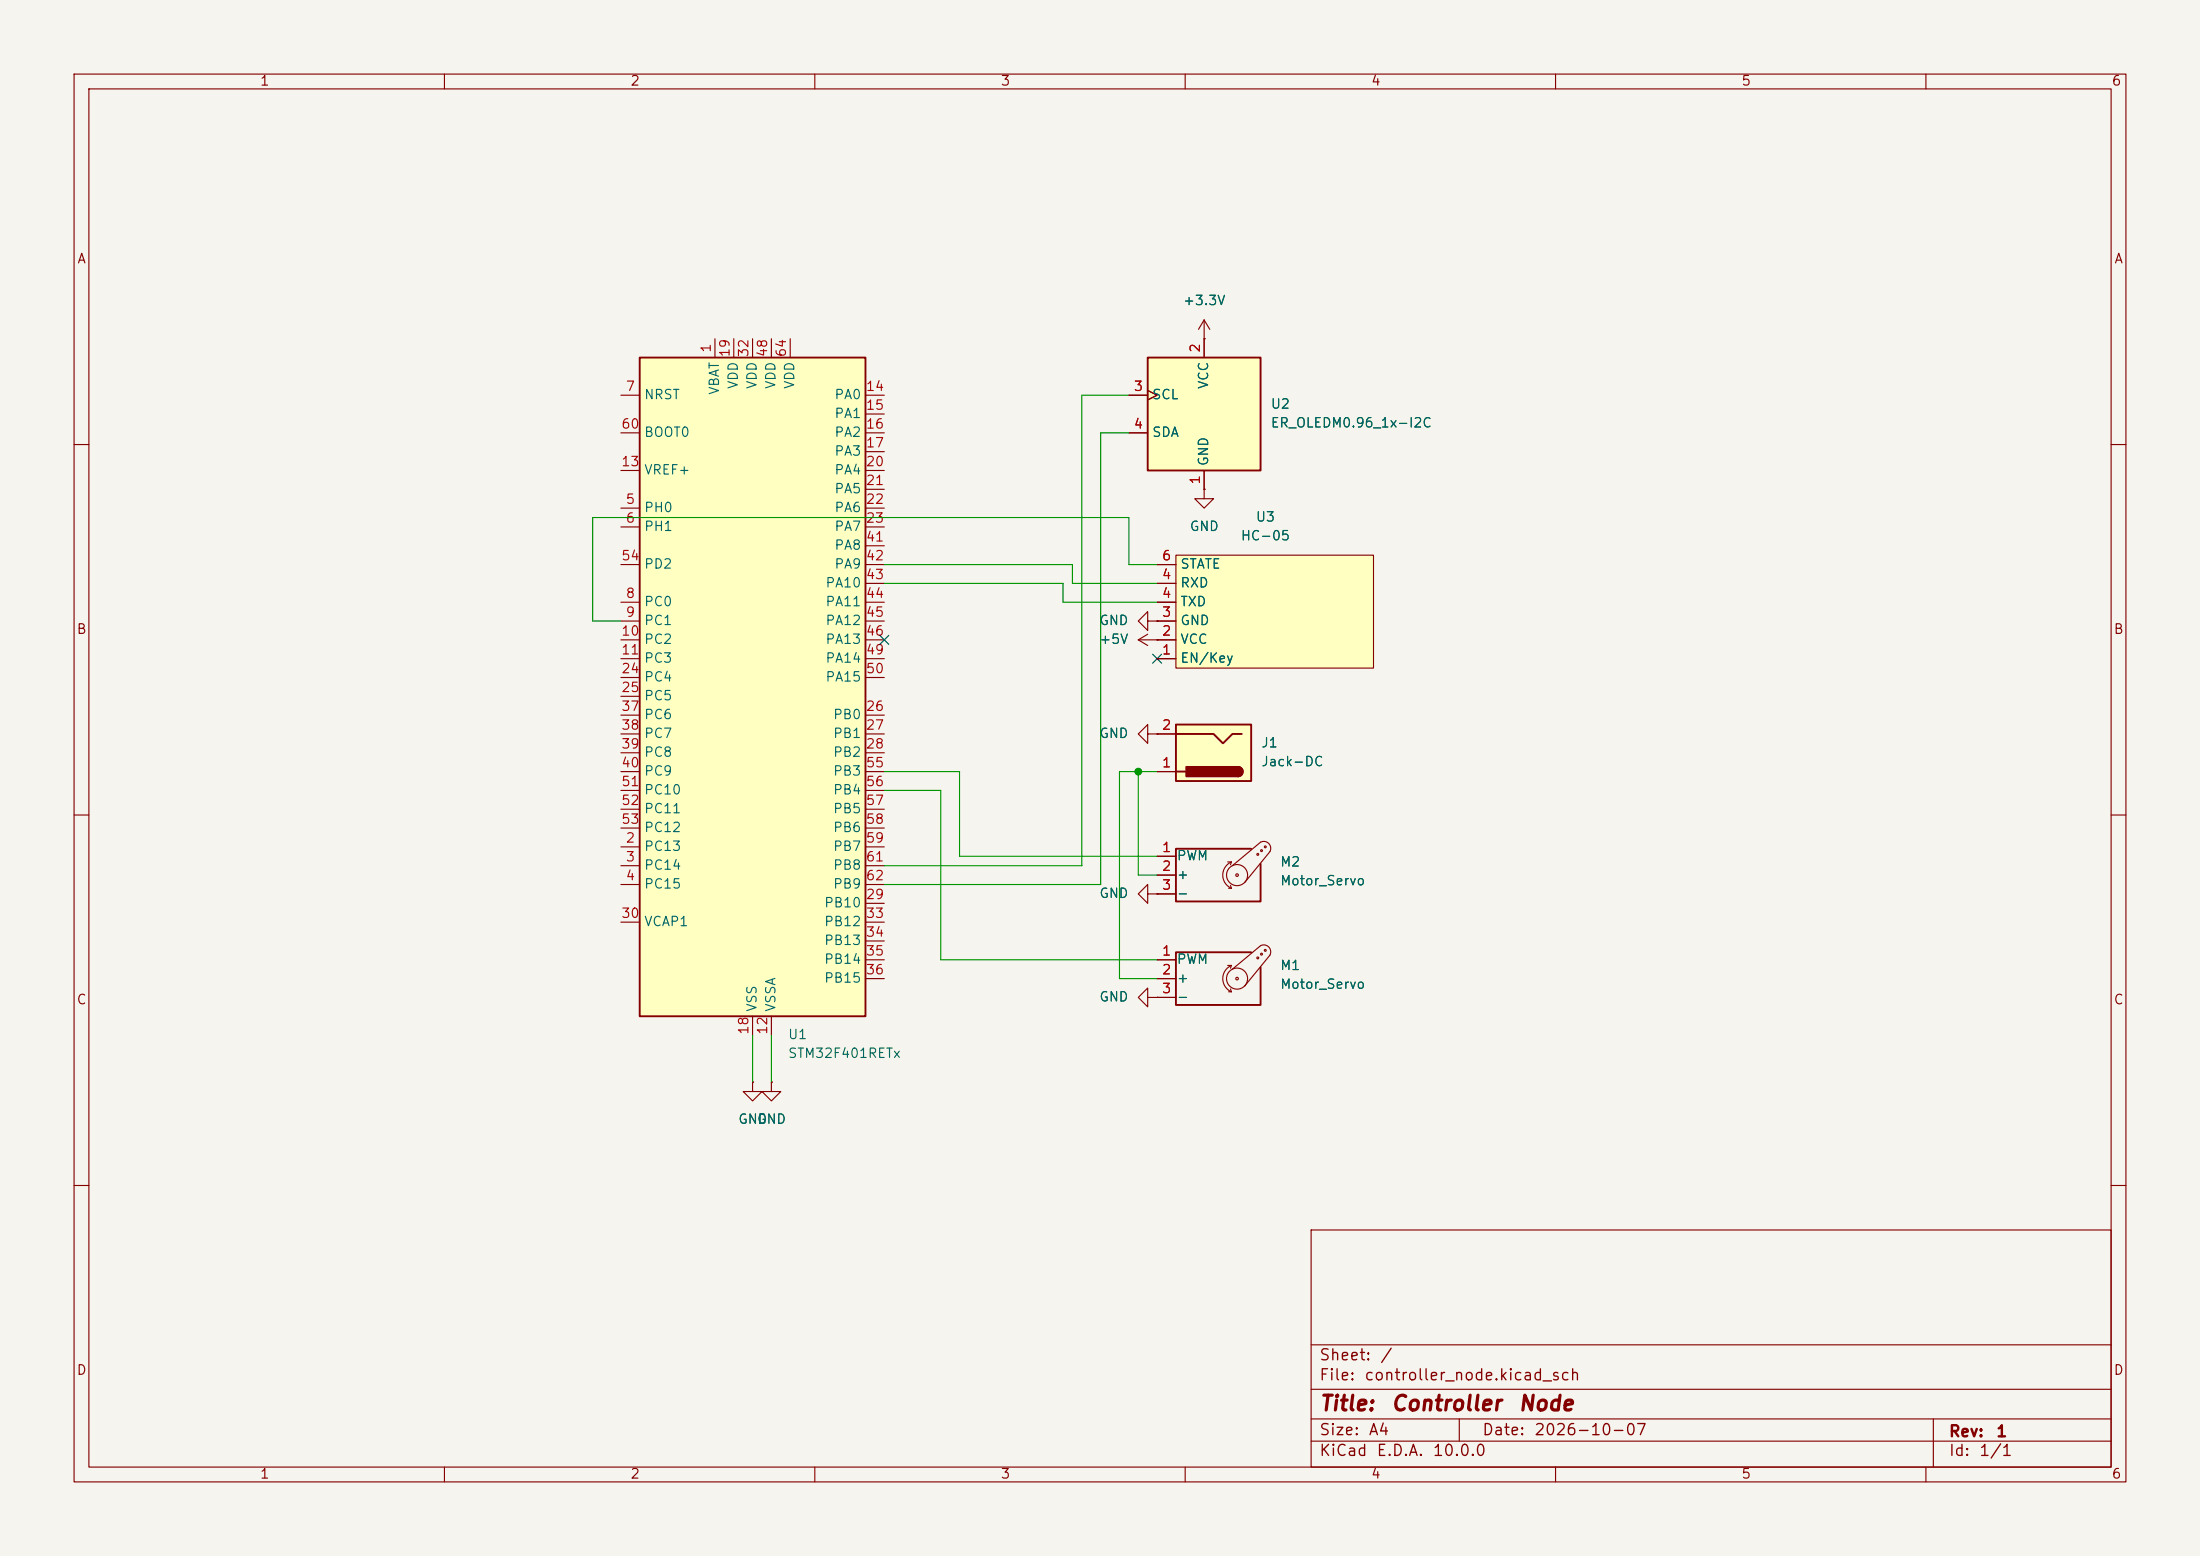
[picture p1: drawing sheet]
<svg xmlns="http://www.w3.org/2000/svg" width="297mm" height="210mm" viewBox="0 0 297 210" stroke-linecap="round" stroke-linejoin="round" font-family="sans-serif">
<path d="M0 0h297v210h-297z" fill="#f5f4ef" stroke="#f5f4ef" stroke-width=".14"/>
<g fill="none" stroke="#840000" stroke-width=".15">
<path d="M10 10h277v190h-277zM12 12h273v186h-273zM60 10v2M110 10v2M160 10v2M210 10v2M260 10v2M10 60h2M285 60h2M154.9 99.1v-1.3l-1.2 1.3 1.2 1.2v-1.2h1.3M156.2 99.1h.1M10 110h2"/>
<path d="M156.2 115.6h2.5M156.2 118.1h2.5M165.7 116.3h.5M165.9 119.9h.3M166.1 119.5l.1 .4M166.2 116.3a1.94 1.94 0 0 0-1.1 1.8 1.94 1.94 0 0 0 1.1 1.8M166.2 116.3l-.1 .4M166.4 116.8l3.8-3.1a.94 .94 0 0 1 1.1 .1 .94 .94 0 0 1 .1 1.1l-3.4 4.2M285 110h2M154.9 134.6v-1.2l-1.2 1.2 1.2 1.3v-1.3h1.3M156.2 134.6h.1M156.2 120.7h2.5"/>
<path d="M10 160h2M177 166h108v32h-108zM285 160h2M60 198v2M110 198v2M160 198v2M177 194.5h108M177 191.5h108M177 187.5h108M177 181.5h108M197 191.5v3M210 198v2"/>
<path d="M260 198v2M261 191.5v6.5"/>
<circle cx="167" cy="118.1" r=".18"/>
<circle cx="167" cy="118.1" r="1.42"/>
<circle cx="169.8" cy="115.3" r=".13"/>
<circle cx="170.3" cy="114.8" r=".13"/>
<circle cx="170.8" cy="114.3" r=".13"/>
</g>
<path d="M168.9 114.6h-10.2v7.1h11.5v-5.1" fill="none" stroke="#840000" stroke-width=".25"/>
<path d="M158.7 97.8h10.2v7.6h-10.2z" fill="#ffffc2"/>
<path d="M158.7 97.8h10.2v7.6h-10.2zM158.7 99.1h5.1l1.3 1.2 1.3-1.2h1.2M158.7 104.1h1.3M167.1 103.5a.64 .64 0 0 1 .7 .6 .64 .64 0 0 1-.7 .7" fill="none" stroke="#840000" stroke-width=".25"/>
<g fill="#840000" stroke="#840000" stroke-width=".25">
<path d="M167.1 103.5a.64 .64 0 0 1 .7 .6 .64 .64 0 0 1-.7 .7z"/>
<path d="M160.1 103.5h7v1.3h-7z"/>
</g>
<path d="M156.2 99.1h2.5M156.2 104.1h2.5" fill="none" stroke="#840000" stroke-width=".15"/>
<path d="M154.9 48.3h15.3v15.2h-15.3z" fill="#ffffc2"/>
<path d="M154.9 48.3h15.3v15.2h-15.3z" fill="none" stroke="#840000" stroke-width=".25"/>
<path d="M152.4 53.3h2.5M152.4 58.4h2.5M154.9 52.7l1.3 .6-1.3 .7M162.6 45.7v2.6M162.6 66v1.3h1.2l-1.2 1.3-1.3-1.3h1.3M162.6 66h.1M162.6 63.5v2.5" fill="none" stroke="#840000" stroke-width=".15"/>
<path d="M158.7 74.9h26.7v15.3h-26.7z" fill="#ffffc2"/>
<g fill="none" stroke="#840000" stroke-width=".15">
<path d="M162.6 45.7h.1M162.6 43.2l-.8 1.3M162.6 43.2l.7 1.3M162.6 43.2v2.5M156.2 78.7h2.5M156.2 76.2h2.5M158.7 74.9h26.7v15.3h-26.7zM153.7 86.4h5M153.7 86.4l1.2 .7M154.9 83.8v-1.2l-1.2 1.2 1.2 1.3v-1.3h1.3M154.9 85.6l-1.2 .8M156.2 83.8h.1"/>
<path d="M156.2 86.4h.1M156.2 88.9h2.5M156.2 83.8h2.5M156.2 81.3h2.5M101.6 146.1v1.2h1.3l-1.3 1.3-1.3-1.3h1.3M101.6 146.1h.1"/>
</g>
<path d="M86.4 48.3h30.4v88.9h-30.4z" fill="#ffffc2"/>
<path d="M86.4 48.3h30.4v88.9h-30.4zM168.9 128.5h-10.2v7.1h11.5v-5" fill="none" stroke="#840000" stroke-width=".25"/>
<g fill="none" stroke="#840000" stroke-width=".15">
<path d="M83.8 53.3h2.6M83.8 58.4h2.6M96.5 45.7v2.6M99.1 45.7v2.6M101.6 45.7v2.6M104.1 45.7v2.6M106.7 45.7v2.6M116.8 53.3h2.6M116.8 55.9h2.6M116.8 58.4h2.6M152.4 53.3h2.5M152.4 58.4h2.5"/>
<path d="M154.9 52.7l1.3 .6-1.3 .7M162.6 45.7h.1M162.6 45.7v2.6M83.8 68.6h2.6M83.8 71.1h2.6M83.8 63.5h2.6M83.8 76.2h2.6M116.8 68.6h2.6M116.8 71.1h2.6M116.8 63.5h2.6M116.8 61h2.6M116.8 66h2.6"/>
<path d="M116.8 73.7h2.6M116.8 76.2h2.6M116.8 78.7h2.6M156.2 76.2h2.5M156.2 78.7h2.5M162.6 66h.1M162.6 63.5v2.5M83.8 81.3h2.6M83.8 83.8h2.6M83.8 86.4h2.6M83.8 88.9h2.6M83.8 91.4h2.6"/>
<path d="M83.8 94h2.6M83.8 96.5h2.6M83.8 99.1h2.6M116.8 81.3h2.6M116.8 83.8h2.6M116.8 86.4h2.6M116.8 88.9h2.6M116.8 91.4h2.6M116.8 96.5h2.6M116.8 99.1h2.6M156.2 86.4h.1M156.2 83.8h.1"/>
<path d="M156.2 99.1h.1M156.2 81.3h2.5M156.2 83.8h2.5M156.2 86.4h2.5M156.2 88.9h2.5M156.2 99.1h2.5M83.8 114.3h2.6M83.8 116.8h2.6M83.8 119.4h2.6M83.8 101.6h2.6M83.8 104.1h2.6M83.8 106.7h2.6"/>
<path d="M83.8 109.2h2.6M83.8 111.8h2.6M116.8 114.3h2.6M116.8 116.8h2.6M116.8 119.4h2.6M116.8 101.6h2.6M116.8 104.1h2.6M116.8 106.7h2.6M116.8 109.2h2.6M116.8 111.8h2.6M156.2 104.1h2.5M156.2 115.6h2.5"/>
<path d="M156.2 118.1h2.5M83.8 124.5h2.6M101.6 137.2v2.5M104.1 137.2v2.5M116.8 121.9h2.6M116.8 124.5h2.6M116.8 127h2.6M116.8 129.5h2.6M116.8 132.1h2.6M154.9 120.7v-1.3l-1.2 1.3 1.2 1.2v-1.2h1.3M156.2 120.7h.1M156.2 134.6h.1"/>
<path d="M156.2 129.5h2.5M156.2 132.1h2.5M156.2 134.6h2.5M156.2 120.7h2.5M165.7 130.3h.5M165.9 133.9h.3M166.1 133.5l.1 .4M166.2 130.3a1.94 1.94 0 0 0-1.1 1.8 1.94 1.94 0 0 0 1.1 1.8M166.2 130.3l-.1 .4M166.4 130.8l3.8-3.2a.94 .94 0 0 1 1.1 .2 .94 .94 0 0 1 .1 1.1l-3.4 4.2M101.6 146.1h.1M104.1 146.1v1.2h1.3l-1.3 1.3-1.2-1.3h1.2"/>
<path d="M104.1 146.1h.1"/>
<circle cx="167" cy="132.1" r=".18"/>
<circle cx="167" cy="132.1" r="1.42"/>
<circle cx="169.8" cy="129.3" r=".13"/>
<circle cx="170.3" cy="128.8" r=".13"/>
<circle cx="170.8" cy="128.3" r=".13"/>
</g>
<path d="M152.4 53.3h-6.4v63.5h-26.6M152.4 58.4h-3.8v61h-29.2M119.4 78.7h24.1v2.6h12.7M119.4 76.2h25.4v2.5h11.4M156.2 76.2h-3.8v-6.3h-72.4v13.9h3.8M119.4 106.7h7.6v22.8h29.2M119.4 104.1h10.1v11.5h26.7M153.7 104.1v14h2.5M156.2 104.1h-5.1v28h5.1M101.6 139.7v6.4M104.1 139.7v6.4" fill="none" stroke="#009600" stroke-width=".15"/>
<path d="M118.8 85.8l1.2 1.2M120 85.8l-1.2 1.2M155.6 88.3l1.2 1.2M156.8 88.3l-1.2 1.2" fill="none" stroke="#000084" stroke-width=".15"/>
<circle cx="153.7" cy="104.1" r=".46" fill="#009600" stroke="#009600" stroke-width=".14"/>
<g font-size="2" fill="#840000">
<text x="178" y="190.9">Title:</text>
<text x="187.7" y="190.9">Controller</text>
<text x="204.8" y="190.9">Node</text>
</g>
<g font-size="1.5" fill="#840000">
<text x="178" y="184">Sheet:</text>
<text x="186.2" y="184">/</text>
<text x="178" y="186.7">File:</text>
<text x="184.1" y="186.7">controller_node.kicad_sch</text>
<text x="178" y="196.9">KiCad</text>
<text x="178" y="194.1">Size:</text>
<text x="184.7" y="194.1">A4</text>
<text x="185.7" y="196.9">E.D.A.</text>
<text x="193.3" y="196.9">10.0.0</text>
<text x="200" y="194.1">Date:</text>
<text x="207" y="194.1">2026-10-07</text>
<text x="263" y="194.3">Rev:</text>
<text x="263" y="196.9">Id:</text>
<text x="267.1" y="196.9">1/1</text>
<text x="269.4" y="194.3">1</text>
</g>
<g font-size="1.3" fill="#840000">
<text x="35" y="11.9">1</text>
<text x="85" y="11.9">2</text>
<text x="135" y="11.9">3</text>
<text x="185" y="11.9">4</text>
<text x="235" y="11.9">5</text>
<text x="285" y="11.9">6</text>
<text x="10.3" y="35.9">A</text>
<text x="285.3" y="35.9">A</text>
<text x="10.3" y="85.9">B</text>
<text x="285.3" y="85.9">B</text>
<text x="10.3" y="135.9">C</text>
<text x="285.3" y="135.9">C</text>
<text x="10.3" y="185.9">D</text>
<text x="285.3" y="185.9">D</text>
<text x="35" y="199.9">1</text>
<text x="85" y="199.9">2</text>
<text x="135" y="199.9">3</text>
<text x="185" y="199.9">4</text>
<text x="235" y="199.9">5</text>
<text x="285" y="199.9">6</text>
</g>
<g font-size="1.3" fill="#006464">
<text x="159.6" y="41.5">+3.3V</text>
<text x="97.4" y="53.4" transform="rotate(-90 97.4 53.4)">VBAT</text>
<text x="99.9" y="52.6" transform="rotate(-90 99.9 52.6)">VDD</text>
<text x="102.5" y="52.6" transform="rotate(-90 102.5 52.6)">VDD</text>
<text x="105" y="52.6" transform="rotate(-90 105 52.6)">VDD</text>
<text x="107.5" y="52.6" transform="rotate(-90 107.5 52.6)">VDD</text>
<text x="163.4" y="52.6" transform="rotate(-90 163.4 52.6)">VCC</text>
<text x="86.9" y="54.2">NRST</text>
<text x="86.9" y="59.3">BOOT0</text>
<text x="112.6" y="54.2">PA0</text>
<text x="112.6" y="56.7">PA1</text>
<text x="112.6" y="59.3">PA2</text>
<text x="155.4" y="54.2">SCL</text>
<text x="155.4" y="59.3">SDA</text>
<text x="171.5" y="55.5">U2</text>
<text x="171.5" y="58">ER_OLEDM0.96_1x-I2C</text>
<text x="86.9" y="64.4">VREF+</text>
<text x="112.6" y="61.8">PA3</text>
<text x="112.6" y="64.4">PA4</text>
<text x="163.4" y="63" transform="rotate(-90 163.4 63)">GND</text>
<text x="86.9" y="69.4">PH0</text>
<text x="86.9" y="72">PH1</text>
<text x="112.6" y="66.9">PA5</text>
<text x="112.6" y="69.4">PA6</text>
<text x="112.6" y="72">PA7</text>
<text x="160.5" y="72">GND</text>
<text x="169.4" y="70.7">U3</text>
<text x="86.9" y="77.1">PD2</text>
<text x="112.6" y="74.5">PA8</text>
<text x="112.6" y="77.1">PA9</text>
<text x="159.3" y="77.1">STATE</text>
<text x="167.4" y="73.3">HC-05</text>
<text x="86.9" y="82.1">PC0</text>
<text x="111.4" y="79.6">PA10</text>
<text x="111.4" y="82.1">PA11</text>
<text x="159.3" y="79.6">RXD</text>
<text x="159.3" y="82.1">TXD</text>
<text x="86.9" y="84.7">PC1</text>
<text x="86.9" y="87.2">PC2</text>
<text x="86.9" y="89.8">PC3</text>
<text x="111.4" y="84.7">PA12</text>
<text x="111.4" y="87.2">PA13</text>
<text x="111.4" y="89.8">PA14</text>
<text x="148.3" y="84.7">GND</text>
<text x="148.3" y="87.2">+5V</text>
<text x="159.3" y="89.8">EN/Key</text>
<text x="159.3" y="87.2">VCC</text>
<text x="159.3" y="84.7">GND</text>
<text x="86.9" y="92.3">PC4</text>
<text x="86.9" y="94.8">PC5</text>
<text x="111.4" y="92.3">PA15</text>
<text x="86.9" y="97.4">PC6</text>
<text x="86.9" y="99.9">PC7</text>
<text x="112.4" y="97.4">PB0</text>
<text x="112.4" y="99.9">PB1</text>
<text x="148.3" y="99.9">GND</text>
<text x="170.2" y="101.2">J1</text>
<text x="86.9" y="102.5">PC8</text>
<text x="86.9" y="105">PC9</text>
<text x="86.9" y="107.5">PC10</text>
<text x="112.4" y="102.5">PB2</text>
<text x="112.4" y="105">PB3</text>
<text x="112.4" y="107.5">PB4</text>
<text x="170.2" y="103.7">Jack-DC</text>
<text x="86.9" y="110.1">PC11</text>
<text x="86.9" y="112.6">PC12</text>
<text x="112.4" y="110.1">PB5</text>
<text x="112.4" y="112.6">PB6</text>
<text x="86.9" y="115.2">PC13</text>
<text x="86.9" y="117.7">PC14</text>
<text x="112.4" y="115.2">PB7</text>
<text x="112.4" y="117.7">PB8</text>
<text x="158.8" y="116.4">PWM</text>
<text x="158.8" y="119">+</text>
<text x="172.7" y="117.3">M2</text>
<text x="172.7" y="119.8">Motor_Servo</text>
<text x="86.9" y="120.2">PC15</text>
<text x="86.9" y="125.3">VCAP1</text>
<text x="111.2" y="122.8">PB10</text>
<text x="111.2" y="125.3">PB12</text>
<text x="112.4" y="120.2">PB9</text>
<text x="148.3" y="121.5">GND</text>
<text x="158.8" y="121.5">-</text>
<text x="111.2" y="127.9">PB13</text>
<text x="111.2" y="130.4">PB14</text>
<text x="158.8" y="130.4">PWM</text>
<text x="172.7" y="131.2">M1</text>
<text x="102.5" y="136.7" transform="rotate(-90 102.5 136.7)">VSS</text>
<text x="105" y="136.7" transform="rotate(-90 105 136.7)">VSSA</text>
<text x="111.2" y="132.9">PB15</text>
<text x="148.3" y="135.5">GND</text>
<text x="158.8" y="132.9">+</text>
<text x="158.8" y="135.5">-</text>
<text x="172.7" y="133.8">Motor_Servo</text>
<text x="106.3" y="143.1">STM32F401RETx</text>
<text x="106.3" y="140.6">U1</text>
<text x="99.6" y="152">GND</text>
<text x="102.1" y="152">GND</text>
</g>
<g font-size="1.3" fill="#a90000">
<text x="96.3" y="47.7" transform="rotate(-90 96.3 47.7)">1</text>
<text x="162.3" y="47.7" transform="rotate(-90 162.3 47.7)">2</text>
<text x="84.4" y="53.1">7</text>
<text x="98.8" y="48.3" transform="rotate(-90 98.8 48.3)">19</text>
<text x="101.3" y="48.3" transform="rotate(-90 101.3 48.3)">32</text>
<text x="103.9" y="48.3" transform="rotate(-90 103.9 48.3)">48</text>
<text x="106.4" y="48.3" transform="rotate(-90 106.4 48.3)">64</text>
<text x="116.8" y="53.1">14</text>
<text x="153" y="53.1">3</text>
<text x="83.8" y="58.2">60</text>
<text x="116.8" y="55.6">15</text>
<text x="116.8" y="58.2">16</text>
<text x="153" y="58.2">4</text>
<text x="83.8" y="63.2">13</text>
<text x="116.8" y="60.7">17</text>
<text x="116.8" y="63.2">20</text>
<text x="116.8" y="65.8">21</text>
<text x="162.3" y="65.5" transform="rotate(-90 162.3 65.5)">1</text>
<text x="84.4" y="68.3">5</text>
<text x="84.4" y="70.9">6</text>
<text x="116.8" y="68.3">22</text>
<text x="116.8" y="70.9">23</text>
<text x="83.8" y="75.9">54</text>
<text x="116.8" y="73.4">41</text>
<text x="116.8" y="75.9">42</text>
<text x="156.8" y="75.9">6</text>
<text x="84.4" y="81">8</text>
<text x="84.4" y="83.6">9</text>
<text x="116.8" y="78.5">43</text>
<text x="116.8" y="81">44</text>
<text x="116.8" y="83.6">45</text>
<text x="156.8" y="83.6">3</text>
<text x="156.8" y="78.5">4</text>
<text x="156.8" y="81">4</text>
<text x="83.8" y="86.1">10</text>
<text x="83.8" y="88.6">11</text>
<text x="116.8" y="86.1">46</text>
<text x="116.8" y="88.6">49</text>
<text x="156.8" y="88.6">1</text>
<text x="156.8" y="86.1">2</text>
<text x="83.8" y="91.2">24</text>
<text x="83.8" y="93.7">25</text>
<text x="116.8" y="91.2">50</text>
<text x="83.8" y="96.3">37</text>
<text x="83.8" y="98.8">38</text>
<text x="83.8" y="101.3">39</text>
<text x="116.8" y="96.3">26</text>
<text x="116.8" y="98.8">27</text>
<text x="116.8" y="101.3">28</text>
<text x="156.8" y="98.8">2</text>
<text x="83.8" y="103.9">40</text>
<text x="83.8" y="106.4">51</text>
<text x="116.8" y="103.9">55</text>
<text x="116.8" y="106.4">56</text>
<text x="156.8" y="103.9">1</text>
<text x="83.8" y="109">52</text>
<text x="83.8" y="111.5">53</text>
<text x="116.8" y="109">57</text>
<text x="116.8" y="111.5">58</text>
<text x="84.4" y="114">2</text>
<text x="84.4" y="116.6">3</text>
<text x="84.4" y="119.1">4</text>
<text x="116.8" y="114">59</text>
<text x="116.8" y="116.6">61</text>
<text x="116.8" y="119.1">62</text>
<text x="156.8" y="115.3">1</text>
<text x="156.8" y="117.9">2</text>
<text x="83.8" y="124.2">30</text>
<text x="116.8" y="121.7">29</text>
<text x="116.8" y="124.2">33</text>
<text x="156.8" y="120.4">3</text>
<text x="116.8" y="126.7">34</text>
<text x="116.8" y="129.3">35</text>
<text x="116.8" y="131.8">36</text>
<text x="156.8" y="129.3">1</text>
<text x="156.8" y="131.8">2</text>
<text x="156.8" y="134.4">3</text>
<text x="101.3" y="139.7" transform="rotate(-90 101.3 139.7)">18</text>
<text x="103.9" y="139.7" transform="rotate(-90 103.9 139.7)">12</text>
</g>
</svg>
